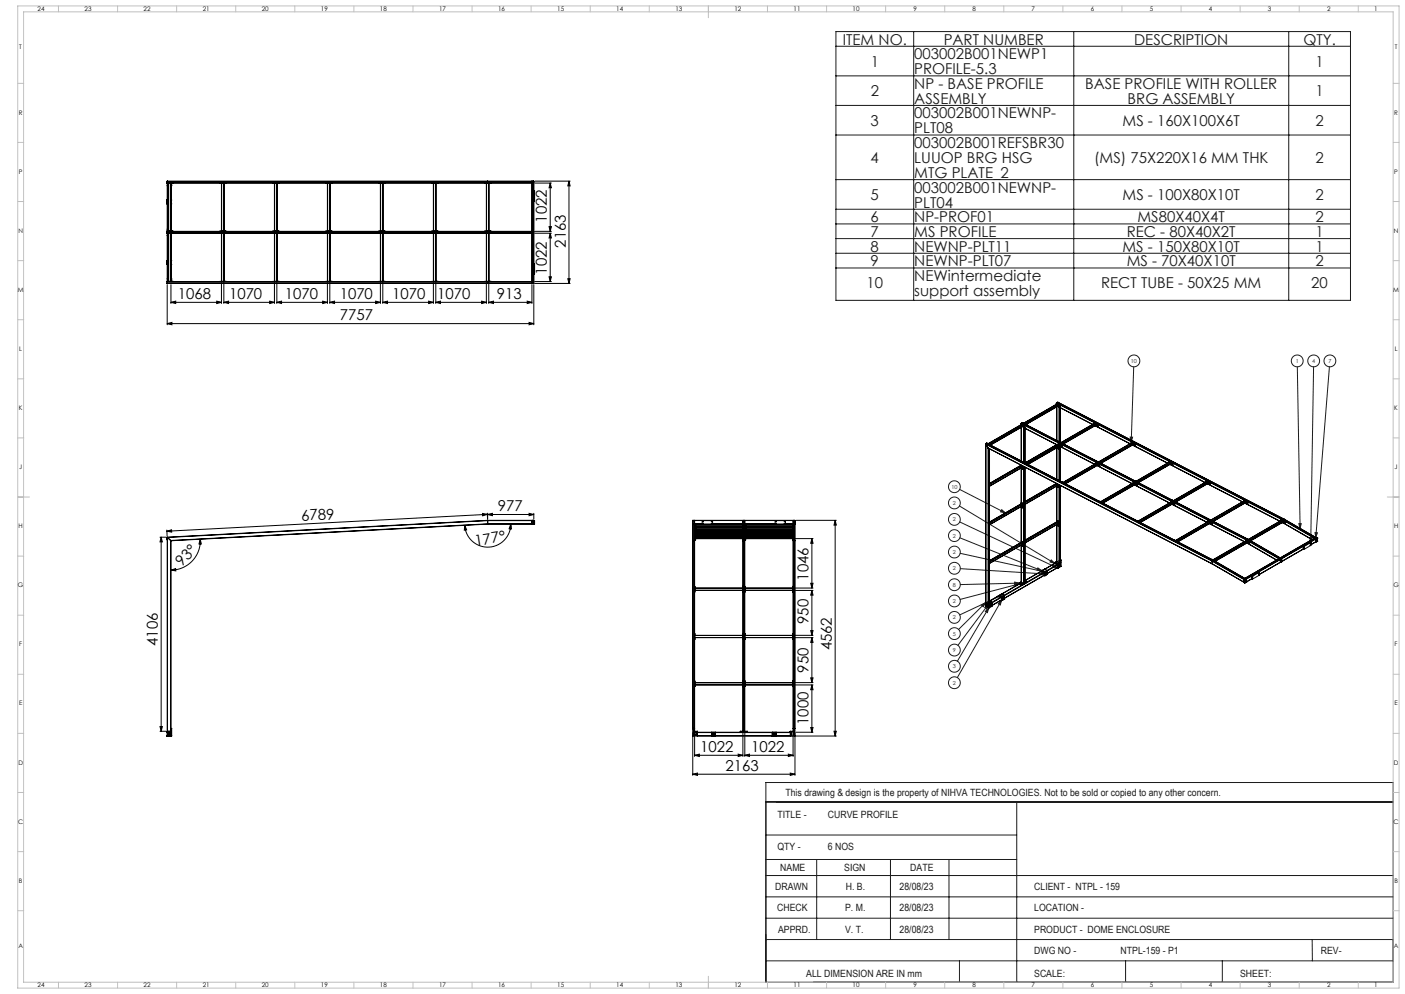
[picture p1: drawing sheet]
<svg xmlns="http://www.w3.org/2000/svg" width="1189mm" height="841mm" viewBox="0 0 1189 841" stroke-linecap="round" stroke-linejoin="round" font-family="sans-serif">
<g fill="none" stroke="#000" stroke-width=".85">
<path d="M453 153h29M453 155h14M466 155l1 4h-2zM466 155v41M482 153v4h-1zM482 153v87M453 196h14M453 197h14M465 192h2l-1 4zM466 197l1 4h-2zM466 197v41M187 239v18"/>
<path d="M189 239v18M232 239v18M234 239v18M277 239v18M279 239v18M322 239v18M324 239v18M367 239v18M369 239v18M412 239v18M414 239v18M453 240h29"/>
<path d="M453 238h14M465 234h2l-1 4zM481 236h1v4zM141 241v34M145 256l4-1v2zM145 256h42M145 241v16M183 255l4 1-4 1zM189 256l4-1v2zM189 256h43M228 255l4 1-4 1zM234 256l4-1v2z"/>
<path d="M234 256h43M273 255l4 1-4 1zM279 256l4-1v2zM279 256h43M318 255l4 1-4 1zM324 256l4-1v2zM324 256h43M363 255l4 1-4 1zM369 256l4-1v2zM369 256h43M408 255l4 1-4 1zM414 256l4-1v2z"/>
<path d="M414 256h36M446 255l4 1-4 1zM450 241v16M452 241v34M141 274l4-1v2zM141 274h311M448 273l4 1-4 1zM408 434l4 1-4 1zM412 434l1 5M412 435l-271 14M413 435l4-1v2zM413 434v5"/>
<path d="M413 435h39M448 434l4 1-4 1zM452 434v5M135 454h5M136 454l1 4h-2zM136 454v165M141 448v6M141 449l4-1v2zM169 456l1 4h-2zM169 456l1 1a25 25 0 0 1-25 25M393 444l2 4-2 1zM432 443l1 5-2-1z"/>
<path d="M432 443a19 19 0 0 1-19 20 19 19 0 0 1-20-19M672 456h16M674 440h34M687 456l1 4h-2zM687 456v42M707 440l1 4h-2zM707 440v183M145 482l4-1v2zM672 498h16M672 500h16M686 494h2l-1 4zM687 500l1 4h-2z"/>
<path d="M687 500v38M672 540h16M672 538h16M686 534h2l-1 4zM687 540l1 4h-2zM687 540v38M672 578h16M672 580h16M686 574h2l-1 4zM687 580l1 4h-2zM687 580v40M135 615h2l-1 4z"/>
<path d="M135 619h5M586 620v36M588 620v20M629 620v20M630 620v20M671 620v20M673 620v36M674 620h14M686 616h2l-1 4zM706 619h2l-1 4zM588 639l4-1v2zM588 639h41"/>
<path d="M625 638l4 1-4 1zM630 639l4-1v2zM630 639h41M655 623h53M667 638l4 1-4 1zM586 655l4-1v2zM586 655h87M669 654l4 1-4 1zM648 678v153"/>
</g>
<g fill="none" stroke="#191924" stroke-width=".85">
<path d="M707 27h436v227h-436zM707 39h436M773 27v227M909 27v227M1091 27v227M707 64h436M707 89h436M707 114h436M707 152h436M707 177h436M707 189h436M707 202h436"/>
<path d="M707 214h436M707 227h436M959 310l-2 64M1098 310l2 137M1112 310l-3 149M1125 310l-11 145M956 370h2l-1 4zM812 414l39 20M812 428l81 49M848 431l3 3-4-1zM812 442l83 39M812 455l70 28"/>
<path d="M1099 443h2l-1 4zM1108 455h2l-1 4zM1113 451h2l-1 4zM813 468l73 16M890 474l3 3-4-2zM892 478l3 3-4-1zM813 481l72 5M859 494h4l-4 2zM859 492l4 1-4 1zM863 493l-50 2M863 494l-51 13M878 480l4 3-4-1z"/>
<path d="M881 484l4 2h-4zM882 482l4 2h-5zM831 512l3-2-2 3zM833 514l4-3-2 4zM834 510l-23 23M837 511l-26 35M837 514l-1 4-2-1zM837 514l-27 45M845 504l4-1-3 3zM848 508l-2 4-1-1zM848 508l-38 65M849 503l-37 17"/>
<path d="M648 662h531v169h-531zM648 678h531M860 678v153M648 706h212M648 727h212M691 727v68M754 727v68M803 727v68M648 759h531M648 741h531M648 777h531M648 795h531"/>
<path d="M1110 795l1 18M648 813h531M812 813v18M953 813v18M1034 813v18"/>
<circle cx="960" cy="305" r="5"/>
<circle cx="1098" cy="305" r="5"/>
<circle cx="1112" cy="305" r="5"/>
<circle cx="1125" cy="305" r="5"/>
<circle cx="808" cy="412" r="5"/>
<circle cx="808" cy="439" r="5"/>
<circle cx="808" cy="426" r="5"/>
<circle cx="808" cy="453" r="5"/>
<circle cx="808" cy="467" r="5"/>
<circle cx="808" cy="481" r="5"/>
<circle cx="808" cy="495" r="5"/>
<circle cx="808" cy="508" r="5"/>
<circle cx="808" cy="522" r="5"/>
<circle cx="808" cy="536" r="5"/>
<circle cx="808" cy="550" r="5"/>
<circle cx="808" cy="578" r="5"/>
<circle cx="808" cy="564" r="5"/>
</g>
<g fill="none" stroke="#c0c0c0" stroke-width=".85">
<path d="M15 5h1169v831h-1169zM20 10h1159v821h-1159zM49 5v5M99 5v5M149 5v5M199 5v5M249 5v5M299 5v5M349 5v5M399 5v5M449 5v5M499 5v5"/>
<path d="M549 5v5M599 5v10M649 5v5M699 5v5M749 5v5M799 5v5M849 5v5M899 5v5M949 5v5M999 5v5M1049 5v5M1099 5v5"/>
<path d="M1149 5v5M15 71h5M1179 71h5M15 121h5M1179 121h5M15 171h5M1179 171h5M15 221h5M1179 221h5M15 271h5M1179 271h5M15 321h5"/>
<path d="M1179 321h5M15 371h5M1179 371h5M15 421h10M1174 421h10M15 471h5M1179 471h5M15 521h5M1179 521h5M15 571h5M1179 571h5M15 621h5"/>
<path d="M1179 621h5M15 671h5M1179 671h5M15 721h5M1179 721h5M15 771h5M1179 771h5M49 831v5M99 831v5M149 831v5M199 831v5M249 831v5"/>
<path d="M299 831v5M349 831v5M399 831v5M449 831v5M499 831v5M549 831v5M599 826v10M649 831v5M699 831v5M749 831v5M799 831v5M849 831v5"/>
<path d="M899 831v5M949 831v5M999 831v5M1049 831v5M1099 831v5M1149 831v5"/>
</g>
<g fill="#000">
<path d="M145 256l4-1v2zM183 255l4 1-4 1zM234 256l4-1v2zM273 255l4 1-4 1zM279 256l4-1v2zM318 255l4 1-4 1zM324 256l4-1v2zM363 255l4 1-4 1zM369 256l4-1v2zM408 255l4 1-4 1z"/>
<path d="M228 255l4 1-4 1zM189 256l4-1v2z"/>
<path d="M408 434l4 1-4 1zM141 449l4-1v2z"/>
<path d="M448 434l4 1-4 1zM413 435l4-1v2zM669 654l4 1-4 1zM586 655l4-1v2z"/>
<path d="M136 454l1 4h-2zM135 615h2l-1 4zM687 456l1 4h-2zM686 494h2l-1 4zM687 500l1 4h-2zM686 534h2l-1 4zM687 580l1 4h-2zM686 616h2l-1 4zM482 153v4h-1zM481 236h1v4zM466 155l1 4h-2zM465 192h2l-1 4zM466 197l1 4h-2zM465 234h2l-1 4z"/>
<path d="M393 444l2 4-2 1zM432 443l1 5-2-1z"/>
<path d="M145 482l4-1v2zM169 456l1 4h-2z"/>
<path d="M686 574h2l-1 4zM687 540l1 4h-2z"/>
<path d="M588 639l4-1v2zM625 638l4 1-4 1zM630 639l4-1v2zM667 638l4 1-4 1zM414 256l4-1v2zM446 255l4 1-4 1zM141 274l4-1v2zM448 273l4 1-4 1z"/>
<path d="M706 619h2l-1 4zM707 440l1 4h-2z"/>
</g>
<path d="M956 370h2l-1 4zM1099 443h2l-1 4zM1108 455h2l-1 4zM1113 451h2l-1 4zM848 508l-2 4-1-1zM837 514l-1 4-2-1zM833 514l4-3-2 4zM831 512l3-2-2 3zM845 504l4-1-3 3zM859 494h4l-4 2zM859 492l4 1-4 1zM881 484l4 2h-4zM882 482l4 2h-5zM878 480l4 3-4-1zM892 478l3 3-4-1zM890 474l3 3-4-2zM848 431l3 3-4-1z" fill="#191924"/>
<g fill="none" stroke="#000" stroke-width=".85">
<path d="M141 155h.1M141 155h309v41h-309M141 155h5M141 157h1M142 153h-1M142 153v87M142 157h.1M142 155l-1 41h311M142 153h310M142 155v41M143 155v41M144 155v41"/>
<path d="M145 155v41M145 157h.1M145 155v2M145 157v39M145 155h.1M146 155h.1M186 155h.1M186 155h5M187 155v41M188 155v41M189 155v41M191 155h.1"/>
<path d="M231 155h.1M231 155h4M232 155v41M234 155v41M235 155h1M235 155h.1M236 155h.1M276 155h.1M276 155h4M277 155v41M279 155v41M280 155h.1"/>
<path d="M281 155h.1M321 155h.1M321 155h4M322 155v41M324 155v41M325 155h.1M365 155h1M366 155h4M366 155h.1M367 155v41M369 155v41M370 155h.1"/>
<path d="M410 155h.1M410 155h5M412 155v41M413 155h.1M413 153v2M413 155v41M414 155v41M415 155h.1M450 153v87M452 153h.1M452 155h-310M452 153v87"/>
<path d="M141 172h.1M141 169h.1M141 169v3M141 172h1M141 169h1M145 169v3M145 172h.1M145 169h.1M452 161v9M141 196h.1M141 197h.1M141 197h309v41h-309"/>
<path d="M141 199l1 1M142 194h-1M142 197v41M143 197v41M144 197v41M145 197v41M145 194h.1M145 199h.1M146 196h.1M146 197h.1M186 197h.1M186 196h.1"/>
<path d="M187 197v41M188 197v41M189 197v41M191 197h.1M191 196h.1M231 196h.1M231 197h.1M232 197v41M234 197v41M235 196h1M235 197h1M235 196h.1"/>
<path d="M235 197h.1M236 196h.1M236 197h.1M276 197h.1M276 196h.1M277 197v41M279 197v41M280 197h.1M280 196h.1M281 197h.1M281 196h.1M321 196h.1"/>
<path d="M321 197h.1M322 197v41M324 197v41M325 196h.1M325 197h.1M365 197h1M365 196h1M365 196h.1M365 197h.1M366 196h.1M366 197h.1M367 197v41"/>
<path d="M369 197v41M370 197h.1M370 196h.1M410 196h.1M410 197h.1M412 197v41M413 197h.1M413 196h.1M413 196v1M413 197v41M414 197v41M415 196h.1"/>
<path d="M415 197h.1M452 197h-311l1 41M141 221v3h1M141 221h.1M141 221h1M141 238h.1M141 238h5M141 240h1M141 224h1M141 240h311M142 236h-1M142 236h.1"/>
<path d="M142 238h310M142 240h310M145 236h.1M145 221v3M145 224h.1M145 221h.1M145 238h.1M145 236v2M146 238h.1M186 238h.1M186 238h5M191 238h.1"/>
<path d="M231 238h.1M231 238h4M235 238h1M236 238h.1M276 238h.1M276 238h4M280 238h.1M281 238h.1M321 238h.1M321 238h4M325 238h.1M366 238h.1"/>
<path d="M366 238h4M370 238h.1M410 238h.1M410 238h5M413 240h.1M413 238h.1M413 238v2M415 238h.1M450 240h.1M452 240h.1M452 223v9M864 358v1"/>
<path d="M864 358h.1M864 358l3 2M864 358l192 99M865 359l-29 16 1 1 29-16M865 359h.1M865 359l1 1M865 358h.1M865 358l192 99M865 358h-1M865 358l3 1M866 360h.1M866 358h.1"/>
<path d="M866 360l-28 16M867 360h.1M867 359h.1M868 359h.1M894 341v1M894 341h.1M894 341l3 2M894 341l192 99M894 344v29M895 342h.1M895 342l-29 16M895 342h1"/>
<path d="M895 340l192 99M895 340l-1 1M895 344h2M896 344h.1M896 342h.1M896 342l-29 17M896 344v1M896 344l29 15M896 342v1M896 344v30M896 342l-28 17M896 343l-28 16"/>
<path d="M897 345v29M897 343h.1M897 343v1M897 344h.1M926 357h.1M926 358v1M926 357l3 2M927 358h.1M927 358l-29 17M927 360l2 1M928 359l-29 16M928 359h.1"/>
<path d="M928 359l-28 17M929 359h.1M929 359v2M834 376v137M834 375v1M834 375l192 100M834 376l192 99M834 376l2 3M835 375h.1M835 375l193 99 28-16M835 375h-1M835 375l3 2"/>
<path d="M836 379h.1M836 379v132M836 379l190 98M837 379v130M837 380v128M838 377h.1M864 361v29M865 361l2 1M866 361v1M866 362h.1M866 362l29 14M866 362v29"/>
<path d="M867 362v29M867 360v2M867 362v30l27-16M867 362h.1M895 379h.1M895 380l-1-1v27M896 375v1M896 380h-1M896 375h.1M896 378v2M896 375l3 1M896 380h.1"/>
<path d="M896 378v29M897 375h.1M897 375l-29 17M897 375l1 1M897 374h.1M897 374l3 2M897 377l2 1M897 378v29M898 376h.1M898 376l-29 16M898 375h.1M898 376v1"/>
<path d="M898 376l-29 17M898 377h.1M898 377l-28 16M899 376v1M899 378h.1M899 376h.1M899 377v1M899 377h.1M899 375h.1M900 376h.1M927 360l29 15M929 361h.1"/>
<path d="M957 374v1M957 374h.1M957 374l3 1M957 374l4 1M958 374h.1M958 374l-28 17M958 374l2 1M958 377l30 15M959 376l2 1M960 375h.1M960 375l-29 17M960 375v1"/>
<path d="M960 376h.1M960 376l-28 16M960 375l1 1M961 375v1M961 375h-1M961 376v1M961 377h.1M961 376h.1M864 396l2 1M864 396v30M864 394l-27 15M865 394l-28 16"/>
<path d="M865 394h.1M865 395h.1M865 395l-28 16M865 394v1M866 397h.1M866 394v3M866 395v99M867 395v99M867 391h.1M867 391l3 2M867 395v98M870 393h.1"/>
<path d="M926 393l-29-15v29M927 391v1M927 391h.1M927 391l3 2M928 392h.1M928 394l30 15M928 392l-28 16 1 1 28-17M928 392h1M929 390h.1M929 390l3 2M929 394h2M929 392h1"/>
<path d="M930 391h.1M930 391l1 1M930 393l-28 16M930 392v1M930 392l-29 17M930 393h.1M930 393h1M931 393h-1M931 393v1M931 394h.1M931 393h.1M931 392h.1"/>
<path d="M932 392h.1M989 390v1M989 390h.1M989 390l3 2M990 391h.1M990 391l-29 16M990 391h1M991 393h1M991 391v1M991 391l-28 17M991 392h.1M991 392l-28 16"/>
<path d="M992 392h.1M992 392v1M992 393h.1M992 393v1M894 409l-27 15M894 411l1 1M894 411v31M895 409l-28 16M895 411h.1M895 411l-28 16M895 411v-2l-28 16M895 412h.1"/>
<path d="M896 410v2M896 412h.1M896 410v66M897 410v64M897 411v63M899 408h.1M899 408l3 1M902 409h.1M959 408v1M959 408h.1M959 408l3 1M960 410l30 16"/>
<path d="M960 407h.1M960 407l3 1M961 410l1 1M961 407h.1M961 407l2 1M961 409l-29 16h-1M961 409v1M961 409l-28 17M961 409h.1M961 409l-28 16M962 409h.1M962 409v2"/>
<path d="M962 411h.1M963 408h.1M963 408l28-16zM1020 408l-30-15 30 15M1021 407v1M1021 407h.1M1021 407l3 1M1022 407h.1M1022 407l-29 17M1022 407l1 1M1022 409l29 16-29-16M1022 409l2 1"/>
<path d="M1023 408h.1M1023 408l-29 16M1023 408l-28 17M1024 408h.1M1024 410h.1M1024 408v2M864 429l2 1M864 429v30M864 426h.1M864 426l-27 16M864 425h.1M864 426l1 1"/>
<path d="M864 425l2 1M865 427h.1M865 427l-28 15M865 426h.1M865 427v1M865 427l-28 16M866 426h.1M866 430h.1M866 426v4M930 424h.1M930 424l3 2M931 425l29-17z"/>
<path d="M933 426h1M933 426h.1M991 424v1M991 424l3 2M991 424h.1M992 424l-29 17M992 424l-29 17 1 1 29-17M992 424l1 1M992 427l29 15-29-15M992 423h.1M992 423l3 2M992 426l2 1"/>
<path d="M993 425h.1M993 424h.1M993 426l-28 16M993 425v1M993 425l-29 17M993 426h.1M994 426h.1M994 425v1M994 426v1M994 427h.1M994 424h.1M995 425h.1"/>
<path d="M1024 440h.1M1024 440l3 1M1052 423v1M1052 423h.1M1052 423l4 2M1053 423h-1M1053 423h.1M1053 423l-28 17M1053 426l30 15M1053 423l2 1M1054 426l29 15M1054 425l2 1"/>
<path d="M1055 424h.1M1055 424l-29 17M1055 424v1M1056 425h.1M1056 425v1M1056 426h.1M1084 439v1M1084 439h.1M1084 439l3 2M1085 440h.1M1085 440l-29 16 2 1 28-17M1085 440h1"/>
<path d="M1086 440l28 16M1087 439l27 16M1087 439l-1 1M141 457h.1M141 454l1 1M141 455v2M141 454v169M142 455v165M142 455l2 2M144 457l1 1M144 457v163M145 458v158"/>
<path d="M413 440h.1M413 440h39M413 440h39v3h-39M413 440v3M413 440l-272 14M413 440l-271 15M413 443h.1M413 443h39M413 443l-269 14M413 443l-268 15M450 443h.1M450 440v3"/>
<path d="M450 440h.1M452 440h.1M452 443h.1M452 440v3M586 443h87M586 440h87M586 443v173M586 457h2M586 443h8M586 440v183M586 443h.1M586 440h.1"/>
<path d="M588 440h.1M588 443h.1M588 440v3M588 443v176h2M588 443v173M588 454h.1M588 452h.1M588 456v1M588 455h.1M588 457h.1M588 450h.1M588 447h.1"/>
<path d="M588 445h.1M588 449h.1M588 447v1M588 455h41M588 447h41M588 450h41M588 445h41M588 452h41M588 443v2M588 445v2M588 448v1M588 449v1"/>
<path d="M588 450v2M588 452v2M588 455v1M588 456h.1M588 448h41M588 453h41M588 449h41M588 444h41M588 446h41M588 451h41M588 456h41M594 440v3"/>
<path d="M603 443h53M603 440v3M629 449h.1M629 447v2M629 450h.1M629 454h.1M629 452v2M629 456v1M629 455v1M629 457h.1M629 452h.1M629 450v2"/>
<path d="M629 447h.1M629 445v2M629 445h.1M629 443v2M629 449v1M629 456h.1M629 443v176M629 457h1M629 440v3M629 443h.1M629 440h.1M630 440h.1"/>
<path d="M630 443h.1M630 440v3M630 443v176M630 447h41l-41 1M630 445h41h-41M630 457h.1M630 450h41M630 452h.1M630 454h.1M630 447h.1M630 445h.1M630 456h.1"/>
<path d="M630 449h.1M630 456v1M630 455v1M630 447v2M630 450h.1M630 450v2M630 445v2M630 452v2M630 453h41M630 449h41M630 444h41M630 446h41"/>
<path d="M630 451h41M630 456h41M630 443v2M630 449v1M630 448h41M630 455h41M656 440v3M665 443h8M665 440v3M671 443v176h-2M671 456v1M671 455h-41"/>
<path d="M671 457h.1M671 449h.1M671 450h.1M671 452h.1M671 450h-41M671 447h.1M671 445h.1M671 454h.1M671 452h-41M671 456h.1M671 457h2M671 440v176"/>
<path d="M671 440v3M673 440h.1M673 443h.1M673 440v3M673 443v173M673 440v183M837 444l28-16zM864 459h.1M864 459l-27 15M864 458h.1M864 459h1M864 458h2"/>
<path d="M865 459h.1M865 459l-28 16M865 459v2M866 458v1M866 458h.1M866 459v3M866 459h.1M894 444l1 1M894 440h.1M894 444v31M894 442h.1M894 442l-27 15"/>
<path d="M894 440l1 1M894 442h1M894 440l2 1M895 442h.1M895 442l-28 16M895 441h.1M895 443l-28 16M895 443h.1M895 442v1M895 441h1M895 445h.1M896 441h.1"/>
<path d="M896 441h-1M896 441v4M896 445h.1M962 440h.1M962 441h.1M962 441l3 1M965 442h.1M994 457h.1M994 457l3 2M997 459h.1M1022 440v1M1022 440l4 2"/>
<path d="M1023 440h-1M1023 441h.1M1023 441l-28 16 1 1 29-17M1023 441h2M1024 443l29 15-30-15M1024 443l2 1M1025 441v1M1025 440h.1M1025 440l1 1M1025 442l-28 16M1025 442h.1M1025 442l-29 16"/>
<path d="M1026 442h.1M1026 442v1M1026 443v1M1026 441h.1M1027 441l28-16zM1027 441h.1M1054 457v1M1054 457h.1M1054 457l3 1M1055 457h.1M1055 457l-29 17M1055 459l1 1"/>
<path d="M1055 457l1 1M1055 456h.1M1055 456l4 2M1056 459l1 1M1056 459v1M1056 460h.1M1056 460l24 14M1056 457l28 16v3M1056 458h.1M1056 459h.1M1056 459l-28 16M1056 458v1"/>
<path d="M1056 458l-28 17M1057 457h.1M1057 457l27 16M1057 457h-1M1057 459h.1M1057 457l26 15M1057 458h.1M1057 458v1M1057 460h.1M1057 459v1M1057 458l25 15M1058 460h-1"/>
<path d="M1058 459h-1M1058 458h1M1059 458h.1M1085 442l1 1M1085 442h1M1086 442l1 1M1086 442h.1M1086 442v1M1086 442l24 15-24-14M1086 440v1M1086 441l-28 16M1086 441h.1"/>
<path d="M1087 442h.1M1087 441h.1M1087 443h.1M1087 441h1M1087 441l1 2M1088 441l24 14M1088 443h-1M1088 441h-1M1088 441v2M1088 443h.1M1109 459h.1M1109 459v2l-6 4"/>
<path d="M1109 459l-6 4M1114 455h.1M1114 455h-1M1114 458h.1M1114 455l-62 35M1114 455h1M1114 456v2M1114 455v1v2M1114 455v1M1115 456h.1M1115 455h.1M1115 455l-62 36"/>
<path d="M1115 456l-1 2M1115 458h.1M1115 458h-1M1115 458l-6 3M1115 455v3M864 461l2 1M864 461v31M865 461l-28 16M865 461h.1M866 462h.1M893 476l2 2M893 477h.1"/>
<path d="M893 476v1M893 476l2 1M893 477l2 1M893 477l-9 5 2 1 9-5M894 476h.1M894 476h-1M894 475l-1 1M894 475l2 1M895 477h.1M895 478h.1M895 477v1M895 478l-9 5"/>
<path d="M895 478v2M895 478v3M896 478h.1M896 479v1M896 480h.1M896 476l-1 1M896 477h.1M896 475h1M896 475v1M896 477h1M896 477l-1 1M897 474l-1 1"/>
<path d="M897 477h.1M897 477l-2 1M897 474h.1M897 475h.1M897 475v2M897 474v1M897 477v1M897 479h.1M897 476h.1M897 478v1M897 474h1M897 475h1"/>
<path d="M897 476h1M898 476h-1M898 475h-1M898 475h.1M898 476h.1M898 474h.1M898 474h-1M898 474v5l-3 2M898 474l-1 1M1025 473h.1M1025 473l4 2M1026 475l28 15"/>
<path d="M1026 475v2M1026 477h.1M1026 477l27 16M1026 475h.1M1027 474l26 15M1027 474l27 16M1027 474l-1 1M1028 475h.1M1028 475h1M1029 475h.1M1029 475h-1M1084 476h.1"/>
<path d="M1084 473l1 2-1 1M1084 473v3M1084 475h.1M1084 475v1M1085 473h.1M1085 473l-1 2M1103 465l-37 21 18-10M1103 463v2M1103 463v-1v3M1104 463h.1M1104 464h.1M1109 461h.1"/>
<path d="M588 496h.1M588 496v5M588 498h41M588 499h41M588 500h41M629 496v5M629 496h.1M630 496h.1M630 496v5M630 498h41M630 499h41M630 500h41"/>
<path d="M671 496h.1M863 494h.1M863 494l-18 10M863 493v1M863 494l-15 9 2 1M863 493l2 1M863 494l2 1M864 492l-1 1M864 492l2 2M865 495h.1M865 494h.1M865 494v1"/>
<path d="M865 495l-17 10M866 494h1M867 493v1M867 493h.1M867 491l2 1M868 492h.1M869 493l-4 2M869 492v1M869 492l-4 2M882 483h.1M882 483l2 1M882 483l-15 8"/>
<path d="M882 483l-14 8M884 487h.1M884 484l-19 11-2-1M884 484h.1M884 487l-34 19M884 482h.1M884 482l-2 1M884 484v3M884 484l-34 20M884 482l2 1M884 485h.1M885 486h.1"/>
<path d="M885 486l1-1-1 1zM885 486h1M886 484l-1 1M886 484h.1M886 483h.1M886 483l-2 1M886 486h.1M886 486l-2 1M886 483v3M895 480h.1M895 480l-9 5M895 480v1"/>
<path d="M895 481h.1M1052 492v1M1052 492h.1M1052 490v2M1052 490h.1M1052 490l1 1M1052 493h1M1053 492l-1 1M1053 491h.1M1053 493h1M1053 493h.1M1053 491v2"/>
<path d="M1054 493h.1M1054 490v3M1054 490v1v2M1054 490h.1M1055 490h.1M1055 490l-1 3M1055 492l4-2-6 3M1059 487l1 1M1059 487l1 3M1060 488v2M1060 488h.1M1060 489h.1"/>
<path d="M1065 485h.1M1065 486h.1M1066 484h-1l-6 3M1066 484l-6 4M1066 484v3l-6 3M588 501h.1M629 501h.1M630 501h.1M671 501h.1M834 513h.1M834 511h.1M834 510h.1"/>
<path d="M834 510l2 1M834 510l2 2M834 511l2 1M834 513h1M836 514h.1M836 512h.1M836 512l-2 1M836 511h.1M836 512l-1 1M836 509v5M836 509h1M836 514h1"/>
<path d="M836 511h1M836 511l1 1M837 509h-1M837 509h.1M837 514h.1M837 509v5M837 509v1M837 511h.1M837 508h.1M837 512h.1M837 513h.1M837 508l1 1"/>
<path d="M837 508v1M837 510v1M837 508l2 1M837 509h1M837 510l1 1M837 511h1M838 511h-1M838 512h-1M838 509h-1M838 509l-1 1M838 513h-1M838 509h.1"/>
<path d="M838 511h.1M838 513h.1M838 512h.1M838 509v2M838 509v1M839 511h.1M839 512h.1M839 512v1M839 509l-1 1M839 510h.1M839 510h-1M839 509v1"/>
<path d="M839 510h1M839 510l-1 1M840 510v3l-3 1M845 504h.1M845 504h1M845 504l-7 4M845 504l3 1M846 504l1 1M846 504l-8 4M847 508h1M847 505l-9 6M847 505l-8 5"/>
<path d="M848 505h.1M848 508l-8 4M848 505v3M848 503h.1M848 503l2 1M848 508h.1M848 506h.1M848 507l1-1-1 1zM849 507h.1M849 505h.1M849 505v1M849 505v1z"/>
<path d="M850 507h.1M850 504l-2 1M850 507l-2 1M850 504v3M588 536h.1M588 536v5M588 539h41M588 540h41M588 538h41M629 536v5M629 536h.1M630 536h.1"/>
<path d="M630 536v5M630 539h41M630 540h41M630 538h41M671 536h.1M588 541h.1M629 541h.1M630 541h.1M671 541h.1M588 576h.1M588 576v5M588 579h41"/>
<path d="M588 578h41M629 576v5M629 576h.1M630 576h.1M630 576v5M630 579h41M630 578h41M671 576h.1M588 581h.1M629 581h.1M630 581h.1M671 581h.1"/>
<path d="M141 619h4M142 619h.1M142 620h-1M142 619h3M142 620h2M142 620h3l-1 3M144 620h1M145 619h.1M145 620h.1M145 616v1M145 617h.1M145 617v2"/>
<path d="M145 619v4M145 616v7M145 617v6M586 616v1M586 616h2M587 617h.1M588 616v1M588 619h2M590 619v4M590 619h.1M590 620h36M590 620h12"/>
<path d="M602 620h.1M602 620h3M602 620v3M605 620v3M605 620h.1M605 620h49M626 620h1M627 619h.1M627 619l-1 1M627 619h5M627 620h5M627 619v1"/>
<path d="M632 620h.1M632 619h.1M632 619v1M632 620h37M654 620h.1M654 620h3M654 620v3M657 620h.1M657 620v3M657 620h12M669 619h.1M669 619v4"/>
<path d="M669 619h2M672 617h.1M673 616l-2 1M673 616v1M141 623h.1M141 623h2M142 623h.1M143 622h.1M143 622v1M143 623h.1M143 621h.1M143 622v-2v3"/>
<path d="M143 620h.1M143 621v1M143 620v2M143 623h2M144 623h.1M145 623h.1M145 622l-1 1M586 623h.1M586 623h16M590 623h.1M590 622h12M602 623h.1"/>
<path d="M602 623h3M603 621h.1M603 622h2v1h-2zM603 622v1M603 622h.1M603 623h.1M603 622h1M603 623h1M604 623h.1M604 622h.1M604 621h.1M604 622v1"/>
<path d="M605 621h.1M605 623h.1M605 622h49M605 623h49M654 623h.1M654 623h3M654 621h1M654 621h.1M654 622h2v1h-2zM655 621h-1M655 622v1M655 622h.1"/>
<path d="M655 623h.1M655 622h1M655 623h1M656 623h.1M656 622h.1M656 621h.1M656 622v1M657 623h.1M657 622h12M669 623h.1M673 623h.1M673 623h-16"/>
<circle cx="928" cy="360" r=".1"/>
<circle cx="867" cy="361" r=".1"/>
<circle cx="960" cy="376" r=".1"/>
<circle cx="865" cy="396" r=".1"/>
<circle cx="992" cy="392" r=".1"/>
<circle cx="962" cy="410" r=".1"/>
<circle cx="1024" cy="409" r=".1"/>
<circle cx="865" cy="429" r=".1"/>
<circle cx="1055" cy="425" r=".1"/>
<circle cx="595" cy="441" r=".2"/>
<circle cx="595" cy="443" r=".2"/>
<circle cx="602" cy="441" r=".2"/>
<circle cx="602" cy="443" r=".2"/>
<circle cx="657" cy="441" r=".2"/>
<circle cx="657" cy="443" r=".2"/>
<circle cx="664" cy="441" r=".2"/>
<circle cx="664" cy="443" r=".2"/>
<circle cx="895" cy="444" r=".1"/>
<circle cx="1025" cy="443" r=".1"/>
<circle cx="1109" cy="460" r=".2"/>
<circle cx="865" cy="461" r=".1"/>
<circle cx="864" cy="493" r=".2"/>
<circle cx="885" cy="485" r=".3"/>
<circle cx="886" cy="484" r=".3"/>
<circle cx="848" cy="506" r=".3"/>
<circle cx="587" cy="617" r=".2"/>
<circle cx="587" cy="619" r=".2"/>
<circle cx="587" cy="619" r=".3"/>
<circle cx="672" cy="618" r=".3"/>
<circle cx="672" cy="617" r=".2"/>
<circle cx="672" cy="619" r=".2"/>
<circle cx="587" cy="622" r=".2"/>
<circle cx="587" cy="620" r=".2"/>
<circle cx="587" cy="622" r=".3"/>
<circle cx="587" cy="620" r=".3"/>
<circle cx="589" cy="620" r=".3"/>
<circle cx="589" cy="622" r=".3"/>
<circle cx="589" cy="622" r=".2"/>
<circle cx="589" cy="620" r=".2"/>
<circle cx="603" cy="621" r=".3"/>
<circle cx="603" cy="621" r=".4"/>
<circle cx="605" cy="621" r=".4"/>
<circle cx="605" cy="621" r=".3"/>
<circle cx="654" cy="621" r=".4"/>
<circle cx="656" cy="621" r=".3"/>
<circle cx="656" cy="621" r=".4"/>
<circle cx="670" cy="620" r=".3"/>
<circle cx="670" cy="622" r=".3"/>
<circle cx="670" cy="622" r=".2"/>
<circle cx="670" cy="620" r=".2"/>
<circle cx="672" cy="620" r=".3"/>
<circle cx="672" cy="622" r=".3"/>
<circle cx="672" cy="622" r=".2"/>
<circle cx="672" cy="620" r=".2"/>
</g>
<g font-size="12.7" fill="#191924">
<text x="713" y="38">ITEM NO.</text>
<text x="799" y="38">PART NUMBER</text>
<text x="960" y="38">DESCRIPTION</text>
<text x="1103" y="38">QTY.</text>
<text x="774" y="50">003002B001NEWP1</text>
<text x="737" y="56">1</text>
<text x="1113" y="56">1</text>
<text x="774" y="63">PROFILE-5.3</text>
<text x="774" y="75">NP - BASE PROFILE</text>
<text x="918" y="75">BASE PROFILE WITH ROLLER</text>
<text x="737" y="81">2</text>
<text x="1113" y="81">1</text>
<text x="774" y="88">ASSEMBLY</text>
<text x="954" y="88">BRG ASSEMBLY</text>
<text x="774" y="100">003002B001NEWNP-</text>
<text x="737" y="106">3</text>
<text x="950" y="106">MS - 160X100X6T</text>
<text x="1113" y="106">2</text>
<text x="774" y="113">PLT08</text>
<text x="774" y="125">003002B001REFSBR30</text>
<text x="737" y="138">4</text>
<text x="774" y="138">LUUOP BRG HSG</text>
<text x="926" y="138">(MS) 75X220X16 MM THK</text>
<text x="1113" y="138">2</text>
<text x="774" y="151">MTG PLATE_2</text>
<text x="774" y="163">003002B001NEWNP-</text>
<text x="737" y="169">5</text>
<text x="950" y="169">MS - 100X80X10T</text>
<text x="1113" y="169">2</text>
<text x="774" y="176">PLT04</text>
<text x="737" y="188">6</text>
<text x="774" y="188">NP-PROF01</text>
<text x="963" y="188">MS80X40X4T</text>
<text x="1113" y="188">2</text>
<text x="737" y="200">7</text>
<text x="774" y="200">MS PROFILE</text>
<text x="954" y="200">REC - 80X40X2T</text>
<text x="1113" y="200">1</text>
<text x="737" y="213">8</text>
<text x="774" y="213">NEWNP-PLT11</text>
<text x="950" y="213">MS - 150X80X10T</text>
<text x="1113" y="213">1</text>
<text x="737" y="225">9</text>
<text x="774" y="225">NEWNP-PLT07</text>
<text x="953" y="225">MS - 70X40X10T</text>
<text x="1113" y="225">2</text>
<text x="774" y="238">NEWintermediate</text>
<text x="733" y="244">10</text>
<text x="932" y="244">RECT TUBE - 50X25 MM</text>
<text x="1110" y="244">20</text>
<text x="774" y="250">support assembly</text>
</g>
<g font-size="12.7">
<text x="463" y="188" transform="rotate(-90 463 188)">1022</text>
<text x="479" y="210" transform="rotate(-90 479 210)">2163</text>
<text x="463" y="232" transform="rotate(-90 463 232)">1022</text>
<text x="151" y="253">1068</text>
<text x="194" y="253">1070</text>
<text x="241" y="253">1070</text>
<text x="287" y="253">1070</text>
<text x="332" y="253">1070</text>
<text x="370" y="253">1070</text>
<text x="420" y="253">913</text>
<text x="288" y="271">7757</text>
<text x="421" y="433">977</text>
<text x="255" y="441" transform="rotate(-3 255 441)">6789</text>
<text x="402" y="462" transform="rotate(-9 402 462)">177°</text>
<text x="154" y="480" transform="rotate(-46 154 480)">93°</text>
<text x="684" y="491" transform="rotate(-90 684 491)">1046</text>
<text x="684" y="528" transform="rotate(-90 684 528)">950</text>
<text x="134" y="547" transform="rotate(-90 134 547)">4106</text>
<text x="704" y="550" transform="rotate(-90 704 550)">4562</text>
<text x="684" y="569" transform="rotate(-90 684 569)">950</text>
<text x="684" y="613" transform="rotate(-90 684 613)">1000</text>
<text x="593" y="636">1022</text>
<text x="636" y="636">1022</text>
<text x="614" y="652">2163</text>
</g>
<g font-size="8.5" fill="#191924">
<text x="665" y="674">This drawing &amp; design is the property of NIHVA TECHNOLOGIES. Not to be sold or copied to any other concern.</text>
<text x="658" y="692">TITLE -</text>
<text x="701" y="692">CURVE PROFILE</text>
<text x="658" y="719">QTY -</text>
<text x="701" y="719">6 NOS</text>
<text x="660" y="737">NAME</text>
<text x="714" y="737">SIGN</text>
<text x="770" y="737">DATE</text>
<text x="656" y="753">DRAWN</text>
<text x="716" y="753">H. B.</text>
<text x="761" y="753">28/08/23</text>
<text x="875" y="753">CLIENT - NTPL - 159</text>
<text x="658" y="771">CHECK</text>
<text x="715" y="771">P. M.</text>
<text x="761" y="771">28/08/23</text>
<text x="875" y="771">LOCATION -</text>
<text x="659" y="789">APPRD.</text>
<text x="715" y="789">V. T.</text>
<text x="761" y="789">28/08/23</text>
<text x="875" y="789">PRODUCT - DOME ENCLOSURE</text>
<text x="875" y="807">DWG NO -</text>
<text x="948" y="807">NTPL-159 - P1</text>
<text x="1118" y="807">REV-</text>
<text x="682" y="826">ALL DIMENSION ARE IN mm</text>
<text x="875" y="826">SCALE:</text>
<text x="1049" y="826">SHEET:</text>
</g>
<g font-size="5.3">
<text x="32" y="9">24</text>
<text x="72" y="9">23</text>
<text x="122" y="9">22</text>
<text x="172" y="9">21</text>
<text x="222" y="9">20</text>
<text x="272" y="9">19</text>
<text x="322" y="9">18</text>
<text x="372" y="9">17</text>
<text x="422" y="9">16</text>
<text x="472" y="9">15</text>
<text x="522" y="9">14</text>
<text x="572" y="9">13</text>
<text x="622" y="9">12</text>
<text x="672" y="9">11</text>
<text x="722" y="9">10</text>
<text x="773" y="9">9</text>
<text x="823" y="9">8</text>
<text x="873" y="9">7</text>
<text x="923" y="9">6</text>
<text x="973" y="9">5</text>
<text x="1023" y="9">4</text>
<text x="1073" y="9">3</text>
<text x="1123" y="9">2</text>
<text x="1163" y="9">1</text>
<text x="16" y="42">T</text>
<text x="1180" y="42">T</text>
<text x="16" y="97">R</text>
<text x="1180" y="97">R</text>
<text x="16" y="147">P</text>
<text x="1180" y="147">P</text>
<text x="16" y="197">N</text>
<text x="1180" y="197">N</text>
<text x="15" y="247">M</text>
<text x="1179" y="247">M</text>
<text x="16" y="297">L</text>
<text x="1180" y="297">L</text>
<text x="16" y="347">K</text>
<text x="1180" y="347">K</text>
<text x="16" y="397">J</text>
<text x="1180" y="397">J</text>
<text x="16" y="447">H</text>
<text x="1180" y="447">H</text>
<text x="15" y="497">G</text>
<text x="1179" y="497">G</text>
<text x="16" y="547">F</text>
<text x="1180" y="547">F</text>
<text x="16" y="597">E</text>
<text x="1180" y="597">E</text>
<text x="16" y="647">D</text>
<text x="1180" y="647">D</text>
<text x="15" y="697">C</text>
<text x="1179" y="697">C</text>
<text x="16" y="747">B</text>
<text x="1180" y="747">B</text>
<text x="16" y="802">A</text>
<text x="1180" y="802">A</text>
<text x="32" y="835">24</text>
<text x="72" y="835">23</text>
<text x="122" y="835">22</text>
<text x="172" y="835">21</text>
<text x="222" y="835">20</text>
<text x="272" y="835">19</text>
<text x="322" y="835">18</text>
<text x="372" y="835">17</text>
<text x="422" y="835">16</text>
<text x="472" y="835">15</text>
<text x="522" y="835">14</text>
<text x="572" y="835">13</text>
<text x="622" y="835">12</text>
<text x="672" y="835">11</text>
<text x="722" y="835">10</text>
<text x="773" y="835">9</text>
<text x="823" y="835">8</text>
<text x="873" y="835">7</text>
<text x="923" y="835">6</text>
<text x="973" y="835">5</text>
<text x="1023" y="835">4</text>
<text x="1073" y="835">3</text>
<text x="1123" y="835">2</text>
<text x="1163" y="835">1</text>
</g>
<g font-size="4.7" fill="#191924">
<text x="957" y="307">10</text>
<text x="1097" y="307">1</text>
<text x="1110" y="307">4</text>
<text x="1124" y="307">7</text>
<text x="805" y="413">10</text>
<text x="806" y="427">2</text>
<text x="806" y="441">2</text>
<text x="806" y="455">2</text>
<text x="806" y="469">2</text>
<text x="806" y="482">2</text>
<text x="806" y="496">8</text>
<text x="806" y="510">2</text>
<text x="806" y="524">2</text>
<text x="806" y="538">5</text>
<text x="806" y="552">9</text>
<text x="806" y="565">3</text>
<text x="806" y="579">2</text>
</g>
</svg>
